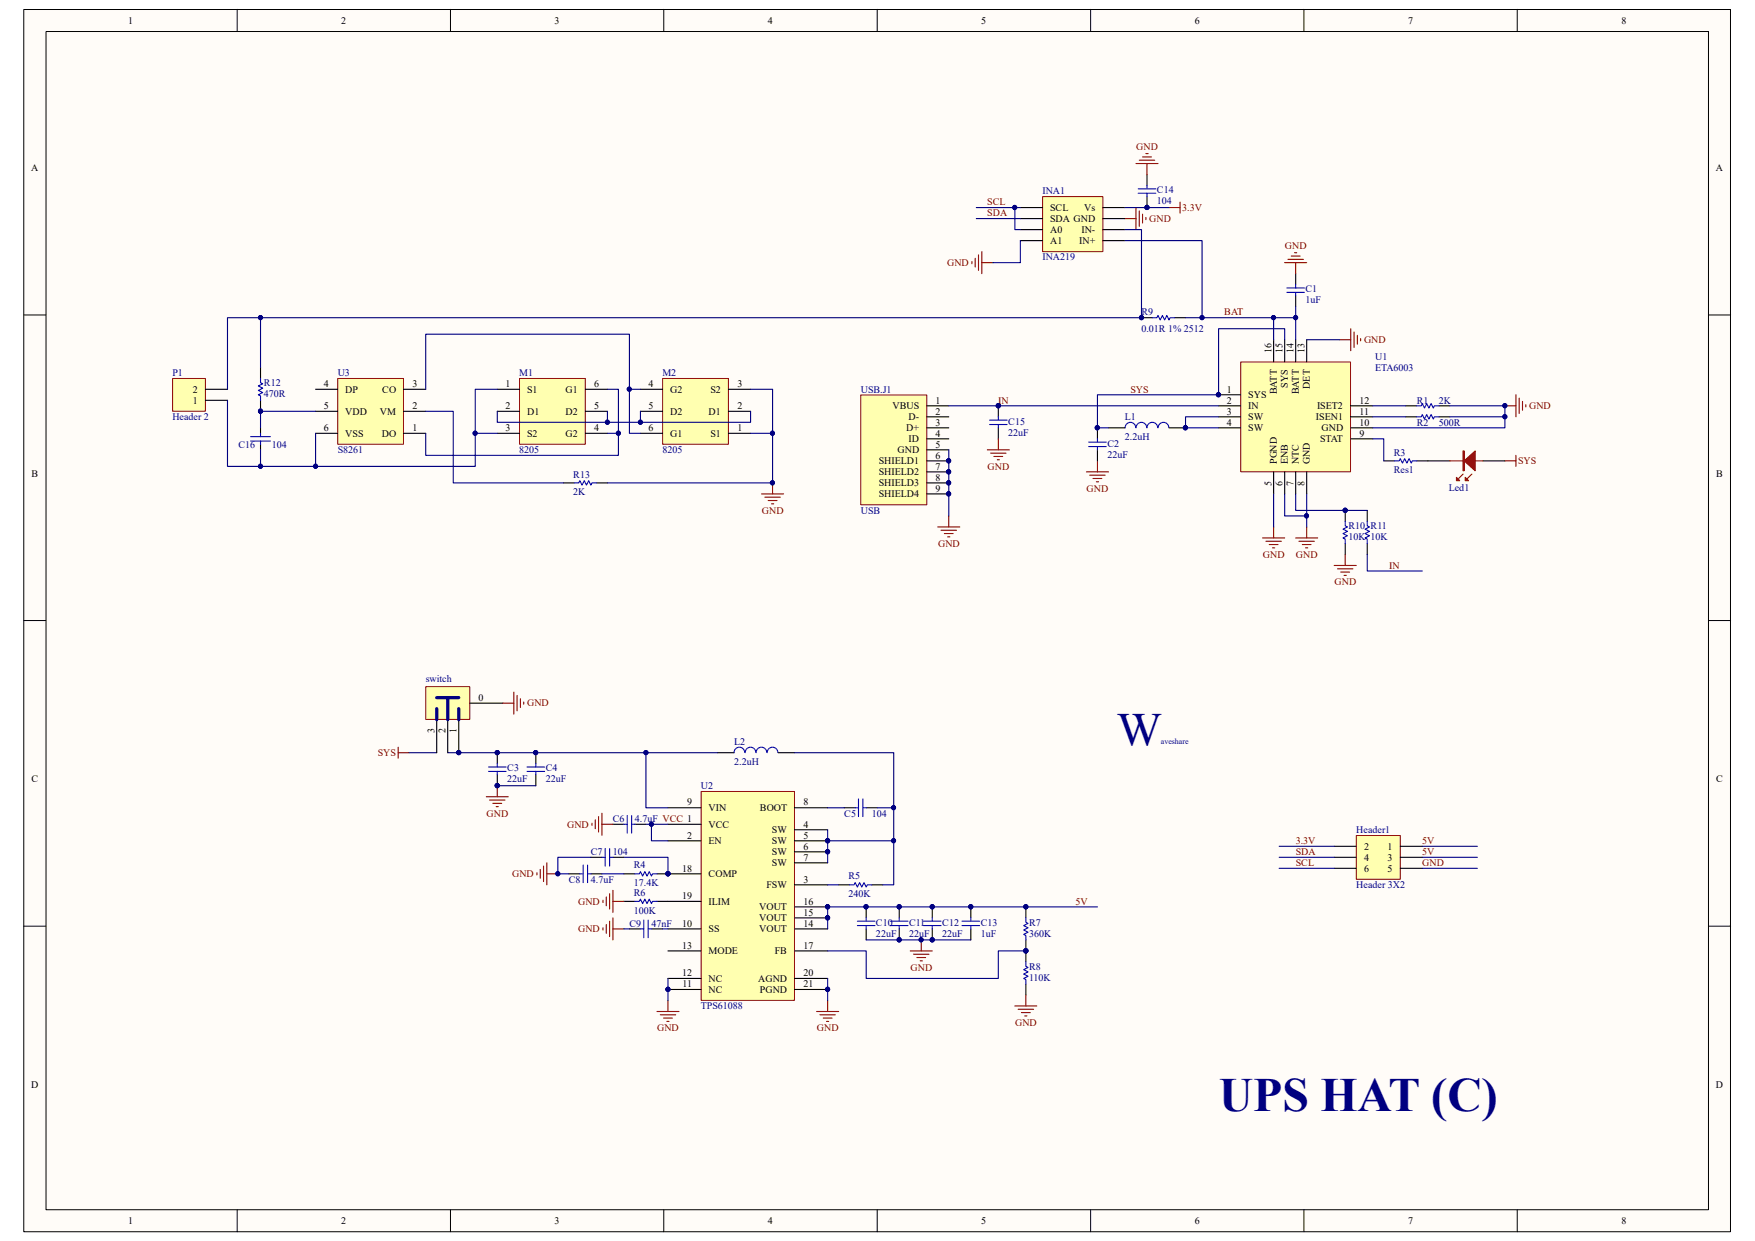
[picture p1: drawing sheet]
<svg xmlns="http://www.w3.org/2000/svg" width="297mm" height="210mm" viewBox="0 0 297 210" stroke-linecap="round" stroke-linejoin="round" font-family="sans-serif">
<path d="M4.1 1.7h288.8v206.7h-288.8z" fill="#fffcf8"/>
<path d="M4 1.6h288.9v206.8h-288.9z" fill="none" stroke="#000" stroke-width=".17"/>
<path d="M7.8 5.4h281.3v199.3h-281.3z" fill="#fffcf8"/>
<g fill="none" stroke="#000" stroke-width=".17">
<path d="M7.8 5.3h281.3v199.4h-281.3zM40.1 1.6v3.7M76.2 1.6v3.7M112.3 1.6v3.7M148.5 1.6v3.7M184.6 1.6v3.7M220.7 1.6v3.7M256.8 1.6v3.7M4 53.3h3.7M289.2 53.3h3.7M4 105h3.7M289.2 105h3.7"/>
<path d="M4 156.7h3.7M289.2 156.7h3.7M40.1 204.7v3.7M76.2 204.7v3.7M112.3 204.7v3.7M148.5 204.7v3.7M184.6 204.7v3.7M220.7 204.7v3.7M256.8 204.7v3.7"/>
</g>
<path d="M210 61.3h18.6v18.5h-18.6z" fill="#ffffb0"/>
<path d="M210 61.3h18.6v18.5h-18.6z" fill="none" stroke="#800000" stroke-width=".17"/>
<g fill="none" stroke="#000" stroke-width=".19">
<path d="M215.5 57.5v3.7M217.4 57.5v3.7M219.3 57.5v3.7M221.1 57.5v3.7M206.2 66.8h3.8M206.2 68.7h3.8M206.2 70.5h3.8M206.2 72.4h3.8M215.5 79.9v3.7M217.4 79.9v3.7M219.3 79.9v3.7M221.1 79.9v3.7"/>
<path d="M228.6 68.7h3.7M228.6 70.5h3.7M228.6 72.4h3.7M228.6 74.3h3.7"/>
</g>
<circle cx="206.2" cy="66.8" r=".35" fill="#000080" stroke="#000080" stroke-width=".17"/>
<path d="M118.7 134h15.8v35.3h-15.8z" fill="#ffffb0"/>
<path d="M118.7 133.9h15.8v35.4h-15.8z" fill="none" stroke="#800000" stroke-width=".17"/>
<g fill="none" stroke="#000" stroke-width=".19">
<path d="M219.3 46.3v1.9M219.3 50v1.9M187.6 72.4h2.8M197.8 72.4h2.8M237.9 68.7h1.9M237.9 70.5h1.9M243.5 68.7h1.9M243.5 70.5h1.9M84.2 127.4v1.8M84.2 131.1v1.9M90.7 127.4v1.8M90.7 131.1v1.9"/>
<path d="M103.7 139.5h1.9M107.5 139.5h1.8M113 139.5h5.6M113 136.7h5.6M121.4 127.4h2.8M131.7 127.4h2.8M134.5 136.7h5.6M142.9 136.7h1.8M146.6 136.7h1.9M96.3 147.9h1.8M100 147.9h1.9M100 145.1h1.9"/>
<path d="M103.7 145.1h1.9M105.6 147.9h1.9M105.6 152.5h1.9M106.5 157.2h1.9M110.2 157.2h1.9M111.2 147.9h7.4M111.2 152.5h7.4M113 142.3h5.6M113 157.2h5.6M134.5 142.3h5.6M134.5 149.7h5.6M134.5 140.4h5.6"/>
<path d="M134.5 144.2h5.6M134.5 146h5.6M134.5 157.2h5.6M134.5 155.3h5.6M134.5 153.5h5.6M141.9 149.7h1.9M146.6 153.5v1.8M146.6 157.2v1.9M147.5 149.7h1.9M152.2 153.5v1.8M152.2 157.2v1.9M157.8 153.5v1.8"/>
<path d="M157.8 157.2v1.9M164.3 153.5v1.8M164.3 157.2v1.9M173.6 153.5v1.8M173.6 159.1v3.7M113 167.4h5.6M113 165.6h5.6M113 160.9h5.6M134.5 167.4h5.6M134.5 165.6h5.6M134.5 160.9h5.6M173.6 166.5v1.9"/>
</g>
<g fill="#000080" stroke="#000080" stroke-width=".17">
<circle cx="140.1" cy="142.3" r=".35"/>
<circle cx="140.1" cy="144.1" r=".35"/>
<circle cx="113" cy="167.4" r=".35"/>
<circle cx="140.1" cy="155.3" r=".35"/>
<circle cx="140.1" cy="153.5" r=".35"/>
<circle cx="113" cy="147.9" r=".35"/>
<circle cx="140.1" cy="167.4" r=".35"/>
<circle cx="84.1" cy="133" r=".35"/>
<circle cx="84.1" cy="127.4" r=".35"/>
<circle cx="90.6" cy="127.4" r=".35"/>
<circle cx="152.2" cy="153.5" r=".35"/>
<circle cx="152.2" cy="159" r=".35"/>
<circle cx="157.8" cy="153.5" r=".35"/>
<circle cx="157.8" cy="159" r=".35"/>
<circle cx="164.3" cy="153.5" r=".35"/>
<circle cx="146.6" cy="153.5" r=".35"/>
<circle cx="155.9" cy="159" r=".35"/>
<circle cx="173.6" cy="153.5" r=".35"/>
<circle cx="173.6" cy="160.9" r=".35"/>
<circle cx="94.4" cy="147.9" r=".35"/>
<circle cx="254.7" cy="68.7" r=".35"/>
<circle cx="200.6" cy="72.4" r=".35"/>
</g>
<g fill="none" stroke="#00f" stroke-width=".19">
<path d="M217.8 48.7h3M217.8 49.5h3M219.3 48.2v.5M219.3 49.5v.5M192.2 72.4a.91 .91 0 0 0-.9-.9 .91 .91 0 0 0-.9 .9M194.1 72.4a.91 .91 0 0 0-.9-.9 .91 .91 0 0 0-.9 .9M195.9 72.4a.91 .91 0 0 0-.9-.9 .91 .91 0 0 0-.9 .9M197.8 72.4a.91 .91 0 0 0-.9-.9 .91 .91 0 0 0-.9 .9M239.8 68.7h.7l.2-.4 .4 .7 .4-.7 .3 .7 .4-.7 .4 .7 .2-.3h.7M239.8 70.5h.7l.2-.3 .4 .7 .4-.7 .3 .7 .4-.7 .4 .7 .2-.4h.7M82.7 129.8h3M82.7 130.5h3"/>
<path d="M84.2 129.2v.6M84.2 130.5v.6M89.2 129.8h3M89.2 130.5h3M90.7 129.2v.6M90.7 130.5v.6M105.6 139.5h.6M106.2 138v3M106.9 138v3M106.9 139.5h.6M126 127.3a.91 .91 0 0 0-.9-.8 .91 .91 0 0 0-.9 .9M127.9 127.3a.91 .91 0 0 0-.9-.8 .91 .91 0 0 0-.9 .9"/>
<path d="M129.8 127.3a.91 .91 0 0 0-1-.8 .91 .91 0 0 0-.8 .9M131.6 127.3a.91 .91 0 0 0-.9-.8 .91 .91 0 0 0-.9 .9M144.7 136.7h.6M145.3 135.2v3M146 135.2v3M146 136.7h.6M98.1 147.9h.6M98.7 146.4v3M99.4 146.4v3M99.4 147.9h.6M101.9 145.1h.5M102.4 143.6v3"/>
<path d="M103.2 143.6v3M103.2 145.1h.5M107.5 147.9h.7l.2-.4 .4 .8 .3-.8 .4 .8 .4-.8 .3 .8 .2-.4h.8M107.5 152.5h.7l.2-.3 .4 .7 .3-.7 .4 .7 .4-.7 .3 .7 .2-.4h.8M108.4 157.2h.5M108.9 155.7v3M109.7 155.7v3M109.7 157.2h.5M143.8 149.7h.7l.2-.3 .4 .7 .4-.7 .3 .7 .4-.7 .4 .7 .2-.4h.7M145.1 156.6h3M145.1 155.9h3M146.6 155.3v.6"/>
<path d="M146.6 156.6v.6M150.7 156.6h3M150.7 155.9h3M152.2 155.3v.6M152.2 156.6v.6M156.3 156.6h3M156.3 155.9h3M157.8 155.3v.6M157.8 156.6v.6M162.8 156.6h3M162.8 155.9h3M164.3 155.3v.6"/>
<path d="M164.3 156.6v.6M173.6 155.3v.8l.4 .2-.8 .3 .8 .4-.8 .4 .8 .4-.8 .3 .4 .2v.8M173.6 162.8v.7l.4 .2-.8 .4 .8 .4-.8 .3 .8 .4-.8 .4 .4 .2v.7"/>
</g>
<g fill="none" stroke="#800000" stroke-width=".19">
<path d="M217.4 44.4h3.7M218 43.9h2.6M218.5 43.3h1.5M219.1 42.8h.4M219.3 44.4v1.9M226.7 57.5h1.9M228.6 55.6v3.8M229.2 56.2v2.6M229.7 56.7v1.5M230.3 57.3v.4M183.9 79.9h3.7M185.7 78v1.9"/>
<path d="M254.7 68.7h1.8M254.7 78h1.8M256.5 66.8v3.7M256.5 77.1v1.8M257.1 67.4v2.6M257.7 67.9v1.5M258.2 68.5v.4M184.4 80.4h2.6M185 81h1.5M185.5 81.5h.4M213.7 91h3.7M214.2 91.6h2.6"/>
<path d="M214.8 92.2h1.5M215.4 92.7h.3M215.5 89.2v1.8M219.3 91h3.7M219.8 91.6h2.6M220.4 92.2h1.5M221 92.7h.3M221.1 89.2v1.8M67.4 126.4v1.9M67.4 127.4h1.8M82.3 134.8h3.7M82.9 135.4h2.6"/>
<path d="M83.4 136h1.5M84 136.5h.3M84.2 133v1.8M100.2 139.3v.4M100.7 138.7v1.5M101.3 138.2v2.6M101.9 137.6v3.8M101.9 139.5h1.8M90.9 147.7v.4M91.4 147.1v1.5M92 146.6v2.6M92.5 146v3.7"/>
<path d="M92.5 147.9h1.9M102 152.4v.3M102 157v.4M102.6 151.8v1.5M102.6 156.5v1.4M103.2 151.2v2.6M103.2 155.9v2.6M103.7 150.7v3.7M103.7 155.3v3.8M103.7 152.5h1.9M103.7 157.2h1.9M155.9 159.1v1.8"/>
<path d="M111.2 171.2h3.7M111.7 171.7h2.7M112.3 172.3h1.5M112.9 172.9h.3M113 169.3v1.9M138.2 171.2h3.7M138.8 171.7h2.6M139.3 172.3h1.5M139.9 172.9h.4M140.1 169.3v1.9M154 160.9h3.8M154.6 161.5h2.6"/>
<path d="M155.2 162h1.5M155.7 162.6h.4M171.8 170.2h3.7M172.3 170.8h2.6M172.9 171.4h1.5M173.4 171.9h.4M173.6 168.4v1.8"/>
</g>
<path d="M145.7 66.9h11.1v18.5h-11.1z" fill="#ffffb0"/>
<path d="M145.7 66.8h11.1v18.6h-11.1z" fill="none" stroke="#800000" stroke-width=".17"/>
<path d="M156.8 68.7h3.8M156.8 70.5h3.8M156.8 72.4h3.8M156.8 74.3h3.8M156.8 76.1h3.8M156.8 78h3.8M156.8 79.9h3.8M156.8 81.7h3.8M156.8 83.6h3.8" fill="none" stroke="#000" stroke-width=".19"/>
<g fill="#000080" stroke="#000080" stroke-width=".17">
<circle cx="160.5" cy="78" r=".35"/>
<circle cx="160.5" cy="79.8" r=".35"/>
<circle cx="160.5" cy="81.7" r=".35"/>
<circle cx="160.5" cy="83.6" r=".35"/>
</g>
<path d="M158.7 89.2h3.7M159.3 89.7h2.6M159.8 90.3h1.5M160.4 90.9h.4M160.6 87.3v1.9" fill="none" stroke="#800000" stroke-width=".19"/>
<path d="M176.5 33.3h10.1v9.3h-10.1z" fill="#ffffb0"/>
<path d="M176.4 33.3h10.2v9.3h-10.2z" fill="none" stroke="#800000" stroke-width=".17"/>
<g fill="none" stroke="#000" stroke-width=".19">
<path d="M172.7 38.9h3.7M172.7 37h3.7M172.7 35.1h3.7M186.7 38.9h3.7M186.7 37h3.7M186.7 35.1h3.7M194.1 29.5v1.9M194.1 33.3v1.8M172.7 40.7h3.7M186.7 40.7h3.7M193.2 53.8h1.8M198.8 53.8h1.8"/>
<path d="M169 68.7v1.8M169 72.4v1.9M185.7 72.4v1.9M185.7 76.1v1.9M241.6 78h3.8M251 78h3.7"/>
</g>
<g fill="none" stroke="#800000" stroke-width=".19">
<path d="M190.4 37h1.9M192.3 35.1v3.8M192.3 27.7h3.7M192.8 35.7v2.6M192.8 27.1h2.6M193.4 36.2v1.5M193.4 26.6h1.5M193.9 36.8v.4M193.9 26h.4M194.1 27.7v1.8M197.8 35.1h1.9M199.7 34.2v1.9"/>
<path d="M164.5 44.3v.3M165 43.7v1.5M165.6 43.1v2.7M166.2 42.6v3.7M166.2 44.4h1.8M167.1 76.1h3.7M167.7 76.7h2.6M168.2 77.2h1.5M168.8 77.8h.3M169 74.3v1.8"/>
</g>
<g fill="#000080" stroke="#000080" stroke-width=".17">
<circle cx="194.1" cy="35.1" r=".35"/>
<circle cx="193.2" cy="53.7" r=".35"/>
<circle cx="168.9" cy="68.7" r=".35"/>
<circle cx="185.7" cy="72.4" r=".35"/>
</g>
<g fill="none" stroke="#00f" stroke-width=".19">
<path d="M192.6 32.7h3M192.6 32h3M194.1 31.4v.6M194.1 32.7v.6M195 53.8h.8l.2-.4 .3 .7 .4-.7 .4 .7 .4-.7 .3 .7 .2-.3h.8M167.5 71.1h2.9M167.5 71.8h2.9M169 70.5v.6M169 71.8v.6M184.2 74.8h3M184.2 75.6h3M185.7 74.3v.5"/>
<path d="M185.7 75.6v.5"/>
</g>
<path d="M245.4 78h5.6M247.6 80.2l-.7 .8M249.1 80.2l-.8 .8" fill="none" stroke="#bf0000" stroke-width=".19"/>
<path d="M247.8 78l1.9-1.7v3.4z" fill="#bf0000"/>
<path d="M247.6 76.3h.2v3.4h-.2zM247.7 76.3v3.4M247.8 78l1.9-1.7v3.4z" fill="none" stroke="#bf0000" stroke-width=".19"/>
<path d="M246.5 80.8l.5 .5h-.5z" fill="#bf0000"/>
<path d="M246.5 80.8l.5 .5h-.5z" fill="none" stroke="#bf0000" stroke-width=".19"/>
<path d="M248 80.8l.5 .5h-.5z" fill="#bf0000"/>
<path d="M248 80.8l.5 .5h-.5z" fill="none" stroke="#bf0000" stroke-width=".19"/>
<path d="M234.2 78h1.8M239.8 78h1.8M227.7 86.4v1.8M227.7 92v1.8M231.4 86.4v1.8M231.4 92v1.8" fill="none" stroke="#000" stroke-width=".19"/>
<path d="M236 78h.8l.2-.4 .3 .8 .4-.8 .4 .8 .4-.8 .3 .8 .2-.4h.8M227.7 88.2v.8l.3 .2-.7 .3 .7 .4-.7 .4 .7 .4-.7 .3 .4 .2v.8M231.4 88.2v.8l.4 .2-.8 .3 .8 .4-.8 .4 .8 .4-.8 .3 .4 .2v.8" fill="none" stroke="#00f" stroke-width=".19"/>
<g fill="#000080" stroke="#000080" stroke-width=".17">
<circle cx="227.6" cy="86.4" r=".35"/>
<circle cx="168.9" cy="68.7" r=".35"/>
</g>
<path d="M225.8 95.7h3.7M226.4 96.3h2.6M226.9 96.8h1.5M227.5 97.4h.3M227.7 93.8v1.9" fill="none" stroke="#800000" stroke-width=".19"/>
<path d="M229.6 141.4h7.4v7.4h-7.4z" fill="#ffffb0"/>
<path d="M229.5 141.4h7.5v7.4h-7.5z" fill="none" stroke="#800000" stroke-width=".17"/>
<path d="M44.1 62.2v1.8M44.1 67.7v1.9M44.1 72.4v.9M44.1 75.2v.9M95.3 81.7h1.9M100.9 81.7h1.9M225.8 143.2h3.7M225.8 145.1h3.7M225.8 146.9h3.7M237 143.2h3.7M237 145.1h3.7M237 146.9h3.7" fill="none" stroke="#000" stroke-width=".19"/>
<path d="M128.9 83.6h3.7M129.4 84.1h2.7M130 84.7h1.5M130.6 85.3h.3M130.7 81.7v1.9" fill="none" stroke="#800000" stroke-width=".19"/>
<g fill="#000080" stroke="#000080" stroke-width=".17">
<circle cx="130.7" cy="81.7" r=".35"/>
<circle cx="44.1" cy="69.6" r=".35"/>
</g>
<path d="M42.4 73.9h3.4M42.4 74.6h3.4M44.1 64v.8l.4 .1-.8 .4 .8 .4-.8 .4 .8 .3-.8 .4 .4 .2v.7M44.1 73.3v.6M44.1 74.6v.6M97.2 81.7h.7l.2-.4 .4 .8 .4-.8 .4 .8 .3-.8 .4 .8 .2-.4h.7" fill="none" stroke="#00f" stroke-width=".19"/>
<path d="M29.3 64.1h5.5v5.5h-5.5z" fill="#ffffb0"/>
<path d="M29.2 64.1h5.6v5.5h-5.6z" fill="none" stroke="#800000" stroke-width=".17"/>
<path d="M34.8 67.7h3.7M34.8 65.9h3.7" fill="none" stroke="#000" stroke-width=".19"/>
<path d="M57.2 64.1h11.1v11.1h-11.1z" fill="#ffffb0"/>
<path d="M57.1 64.1h11.2v11.1h-11.2z" fill="none" stroke="#800000" stroke-width=".17"/>
<path d="M53.4 69.6h3.7M53.4 73.3h3.7M53.4 65.9h3.7M68.3 69.6h3.7M68.3 73.3h3.7M68.3 65.9h3.7" fill="none" stroke="#000" stroke-width=".19"/>
<path d="M88 64.1h11.1v11.1h-11.1z" fill="#ffffb0"/>
<path d="M87.9 64.1h11.2v11.1h-11.2z" fill="none" stroke="#800000" stroke-width=".17"/>
<path d="M84.2 69.6h3.7M84.2 65.9h3.7M84.2 73.3h3.7M99.1 69.6h3.7M99.1 65.9h3.7M99.1 73.3h3.7" fill="none" stroke="#000" stroke-width=".19"/>
<path d="M112.2 64.1h11.1v11.1h-11.1z" fill="#ffffb0"/>
<path d="M112.1 64.1h11.2v11.1h-11.2z" fill="none" stroke="#800000" stroke-width=".17"/>
<path d="M108.4 69.6h3.7M108.4 73.3h3.7M108.4 65.9h3.7M123.3 69.6h3.7M123.3 73.3h3.7M123.3 65.9h3.7" fill="none" stroke="#000" stroke-width=".19"/>
<g fill="none" stroke="#000080" stroke-width=".19">
<path d="M165.2 35.1h7.5M165.2 37h7.5M171.8 35.1v3.8h.9M190.4 35.1h7.4M190.4 38.9h2.8v14.9h-154.7v12.1M44.1 53.8v8.4M172.7 40.7v3.7h-4.7M190.4 40.7h13v13.1M200.6 53.8h14.9M217.4 57.5v-1.9h-11.2v11.2h-20.5v5.6h1.9M219.3 51.9v5.6M219.3 53.8h-3.8v3.7"/>
<path d="M221.1 57.5h5.6M44.1 76.1v2.8M53.4 69.6h-9.3v2.8M53.4 73.3v5.6M72 69.6h4.7v12.1h18.6M72 73.3v3.8h32.7v-3.8M72 65.9v-9.3h34.5v9.3h1.9M80.4 73.3h3.8M84.2 69.6v1.9h42.8v-1.9M84.2 65.9h-3.8v13h-41.9v-11.2M102.8 65.9h1.9v7.4h-1.9M102.8 69.6v1.9"/>
<path d="M106.5 65.9v7.4h1.9M108.4 69.6v1.9M127 65.9h3.7v15.8h-27.9M127 73.3h3.7M160.6 76.1v11.2M160.6 68.7h45.6M206.2 70.5h-5.6v1.9h5.6M232.3 74.3h1.9v3.7M232.3 68.7h5.6M232.3 70.5h5.6M245.4 68.7h9.3v1.8h-9.3M254.7 70.5v1.9h-22.4"/>
<path d="M215.5 83.6v5.6M217.4 83.6v3.7h3.7M219.3 83.6v2.8h12.1M221.1 83.6v5.6M231.4 93.8v2.8h9.3M69.2 127.4h4.7M75.8 127.4h33.5v9.3h3.7M84.2 133h6.5M109.3 139.5h3.7M109.3 127.4h12.1M110.2 139.5v2.8h2.8M140.1 136.7h2.8"/>
<path d="M148.5 136.7h2.8M100 145.1h-5.6v2.8h1.9M101.9 147.9h3.7M105.6 145.1h7.4v2.8M105.6 157.2h.9M112.1 157.2h.9M140.1 140.4v5.6M140.1 142.3h11.2M140.1 149.7h1.8M146.6 159.1h17.7M185.7 153.5h-45.6v3.7M216.5 143.2h9.3"/>
<path d="M216.5 145.1h9.3M216.5 146.9h9.3M240.7 143.2h9.3M240.7 145.1h9.3M240.7 146.9h9.3M113 165.6v3.7M140.1 165.6v3.7M140.1 160.9h6.5v4.7h22.4v-4.7h4.6"/>
</g>
<g fill="#000080" stroke="#000080" stroke-width=".17">
<circle cx="84.1" cy="133" r=".35"/>
<circle cx="113" cy="167.4" r=".35"/>
<circle cx="140.1" cy="167.4" r=".35"/>
<circle cx="140.1" cy="142.3" r=".35"/>
<circle cx="151.2" cy="142.3" r=".35"/>
<circle cx="151.2" cy="136.7" r=".35"/>
<circle cx="140.1" cy="155.3" r=".35"/>
<circle cx="140.1" cy="153.5" r=".35"/>
<circle cx="146.6" cy="153.5" r=".35"/>
<circle cx="152.2" cy="153.5" r=".35"/>
<circle cx="157.8" cy="153.5" r=".35"/>
<circle cx="164.3" cy="153.5" r=".35"/>
<circle cx="173.6" cy="153.5" r=".35"/>
<circle cx="152.2" cy="159" r=".35"/>
<circle cx="155.9" cy="159" r=".35"/>
<circle cx="157.8" cy="159" r=".35"/>
<circle cx="173.6" cy="160.9" r=".35"/>
<circle cx="77.6" cy="127.4" r=".35"/>
<circle cx="84.1" cy="127.4" r=".35"/>
<circle cx="90.6" cy="127.4" r=".35"/>
<circle cx="109.3" cy="127.4" r=".35"/>
<circle cx="113" cy="147.9" r=".35"/>
<circle cx="94.4" cy="147.9" r=".35"/>
<circle cx="110.2" cy="139.5" r=".35"/>
<circle cx="140.1" cy="144.1" r=".35"/>
<circle cx="254.7" cy="70.5" r=".35"/>
<circle cx="254.7" cy="68.7" r=".35"/>
<circle cx="200.6" cy="72.4" r=".35"/>
<circle cx="219.3" cy="53.7" r=".35"/>
<circle cx="215.5" cy="53.7" r=".35"/>
<circle cx="221.1" cy="87.3" r=".35"/>
<circle cx="160.5" cy="78" r=".35"/>
<circle cx="160.5" cy="79.8" r=".35"/>
<circle cx="160.5" cy="81.7" r=".35"/>
<circle cx="160.5" cy="83.6" r=".35"/>
<circle cx="168.9" cy="68.7" r=".35"/>
<circle cx="206.2" cy="66.8" r=".35"/>
<circle cx="185.7" cy="72.4" r=".35"/>
<circle cx="194.1" cy="35.1" r=".35"/>
<circle cx="171.7" cy="35.1" r=".35"/>
<circle cx="203.4" cy="53.7" r=".35"/>
<circle cx="227.6" cy="86.4" r=".35"/>
<circle cx="44.1" cy="53.7" r=".35"/>
<circle cx="44.1" cy="78.9" r=".35"/>
<circle cx="44.1" cy="69.6" r=".35"/>
<circle cx="53.4" cy="78.9" r=".35"/>
<circle cx="80.4" cy="73.3" r=".35"/>
<circle cx="102.8" cy="71.5" r=".35"/>
<circle cx="108.4" cy="71.5" r=".35"/>
<circle cx="104.6" cy="73.3" r=".35"/>
<circle cx="106.5" cy="65.9" r=".35"/>
<circle cx="130.7" cy="73.3" r=".35"/>
<circle cx="130.7" cy="81.7" r=".35"/>
<circle cx="193.2" cy="53.7" r=".35"/>
</g>
<path d="M72.1 116.2h7.4v5.6h-7.4z" fill="#ffffb0"/>
<path d="M72.1 116.2h7.4v5.6h-7.4z" fill="none" stroke="#800000" stroke-width=".17"/>
<path d="M79.5 119h5.6M73.9 121.8v5.6M75.8 121.8v5.6M77.6 121.8v5.6" fill="none" stroke="#000" stroke-width=".19"/>
<g fill="#000080" stroke="#000080" stroke-width=".17">
<circle cx="77.6" cy="127.4" r=".35"/>
<circle cx="151.2" cy="136.7" r=".35"/>
<circle cx="151.2" cy="142.3" r=".35"/>
</g>
<path d="M73.9 118.1h3.7M73.9 119.9v1.9M75.8 118.1v3.7M77.6 119.9v1.9" fill="none" stroke="#0c0087" stroke-width=".56"/>
<path d="M85.1 119h1.9M87 117.1v3.8M87.5 117.7v2.6M88.1 118.2v1.5M88.6 118.8v.4" fill="none" stroke="#800000" stroke-width=".19"/>
<path d="M134.5 127.4h16.8v22.3h-1.9" fill="none" stroke="#000080" stroke-width=".19"/>
<g font-size="8.1" fill="#000080">
<text x="189" y="126.3">W</text>
<text x="206.2" y="188">UPS HAT (C)</text>
</g>
<g font-size="1.7">
<text x="21.7" y="4">1</text>
<text x="57.7" y="4">2</text>
<text x="93.9" y="4">3</text>
<text x="130" y="4">4</text>
<text x="166.1" y="4">5</text>
<text x="202.2" y="4">6</text>
<text x="238.3" y="4">7</text>
<text x="274.4" y="4">8</text>
<text x="5.3" y="29">A</text>
<text x="290.4" y="29">A</text>
<text x="177.7" y="35.7">SCL</text>
<text x="183.5" y="35.7">Vs</text>
<text x="177.7" y="41.3">A1</text>
<text x="177.7" y="39.4">A0</text>
<text x="177.7" y="37.5">SDA GND</text>
<text x="182.6" y="41.3">IN+</text>
<text x="183" y="39.4">IN-</text>
<text x="215.2" y="59.7" transform="rotate(-90 215.2 59.7)">16</text>
<text x="217" y="59.7" transform="rotate(-90 217 59.7)">15</text>
<text x="218.9" y="59.7" transform="rotate(-90 218.9 59.7)">14</text>
<text x="220.8" y="59.7" transform="rotate(-90 220.8 59.7)">13</text>
<text x="54.8" y="65.5">4</text>
<text x="69.8" y="65.5">3</text>
<text x="85.6" y="65.5">1</text>
<text x="100.5" y="65.5">6</text>
<text x="109.8" y="65.5">4</text>
<text x="124.8" y="65.5">3</text>
<text x="218" y="65.6" transform="rotate(-90 218 65.6)">SYS</text>
<text x="221.7" y="65.8" transform="rotate(-90 221.7 65.8)">DET</text>
<text x="32.6" y="68.3">1</text>
<text x="32.6" y="66.5">2</text>
<text x="54.8" y="69.3">5</text>
<text x="58.4" y="70.2">VDD</text>
<text x="58.4" y="66.5">DP</text>
<text x="64.3" y="70.2">VM</text>
<text x="64.7" y="66.5">CO</text>
<text x="69.8" y="69.3">2</text>
<text x="85.6" y="69.3">2</text>
<text x="89.2" y="66.5">S1</text>
<text x="89.2" y="70.2">D1</text>
<text x="95.7" y="70.2">D2</text>
<text x="95.7" y="66.5">G1</text>
<text x="100.5" y="69.3">5</text>
<text x="109.8" y="69.3">5</text>
<text x="113.4" y="70.2">D2</text>
<text x="113.4" y="66.5">G2</text>
<text x="119.9" y="70.2">D1</text>
<text x="120.2" y="66.5">S2</text>
<text x="124.8" y="69.3">2</text>
<text x="151" y="69.3">VBUS</text>
<text x="153.8" y="71.1">D-</text>
<text x="158.3" y="68.3">1</text>
<text x="158.3" y="70.2">2</text>
<text x="207.6" y="66.5">1</text>
<text x="207.6" y="68.3">2</text>
<text x="207.6" y="70.2">3</text>
<text x="211.2" y="67.4">SYS</text>
<text x="211.2" y="69.3">IN</text>
<text x="211.2" y="71.1">SW</text>
<text x="216.1" y="66.7" transform="rotate(-90 216.1 66.7)">BATT</text>
<text x="219.8" y="66.7" transform="rotate(-90 219.8 66.7)">BATT</text>
<text x="222.7" y="71.1">ISEN1</text>
<text x="222.9" y="69.3">ISET2</text>
<text x="230.1" y="70.2">11</text>
<text x="230.1" y="68.3">12</text>
<text x="54.8" y="73">6</text>
<text x="58.4" y="73.9">VSS</text>
<text x="64.6" y="73.9">DO</text>
<text x="69.8" y="73">1</text>
<text x="85.6" y="73">3</text>
<text x="89.2" y="73.9">S2</text>
<text x="95.7" y="73.9">G2</text>
<text x="100.5" y="73">4</text>
<text x="109.8" y="73">6</text>
<text x="113.4" y="73.9">G1</text>
<text x="120.2" y="73.9">S1</text>
<text x="124.8" y="73">1</text>
<text x="151.9" y="76.7">GND</text>
<text x="153.4" y="73">D+</text>
<text x="153.8" y="74.8">ID</text>
<text x="158.3" y="72.1">3</text>
<text x="158.3" y="73.9">4</text>
<text x="158.3" y="75.8">5</text>
<text x="158.3" y="77.6">6</text>
<text x="207.6" y="72.1">4</text>
<text x="211.2" y="73">SW</text>
<text x="223.4" y="74.8">STAT</text>
<text x="223.6" y="73">GND</text>
<text x="230.1" y="73.9">9</text>
<text x="230.1" y="72.1">10</text>
<text x="5.3" y="80.6">B</text>
<text x="148.7" y="78.6">SHIELD1</text>
<text x="148.7" y="80.4">SHIELD2</text>
<text x="148.7" y="82.3">SHIELD3</text>
<text x="158.3" y="79.5">7</text>
<text x="158.3" y="81.4">8</text>
<text x="158.3" y="83.2">9</text>
<text x="215.2" y="82.2" transform="rotate(-90 215.2 82.2)">5</text>
<text x="216.1" y="78.6" transform="rotate(-90 216.1 78.6)">PGND</text>
<text x="217" y="82.2" transform="rotate(-90 217 82.2)">6</text>
<text x="218" y="78.6" transform="rotate(-90 218 78.6)">ENB</text>
<text x="218.9" y="82.2" transform="rotate(-90 218.9 82.2)">7</text>
<text x="219.8" y="78.6" transform="rotate(-90 219.8 78.6)">NTC</text>
<text x="220.8" y="82.2" transform="rotate(-90 220.8 82.2)">8</text>
<text x="221.7" y="78.6" transform="rotate(-90 221.7 78.6)">GND</text>
<text x="290.4" y="80.6">B</text>
<text x="148.7" y="84.2">SHIELD4</text>
<text x="81" y="118.6">0</text>
<text x="73.5" y="124.1" transform="rotate(-90 73.5 124.1)">3</text>
<text x="75.4" y="124.1" transform="rotate(-90 75.4 124.1)">2</text>
<text x="77.3" y="124.1" transform="rotate(-90 77.3 124.1)">1</text>
<text x="5.3" y="132.4">C</text>
<text x="116.3" y="136.3">9</text>
<text x="119.9" y="137.3">VIN</text>
<text x="128.6" y="137.3">BOOT</text>
<text x="136" y="136.3">8</text>
<text x="290.4" y="132.4">C</text>
<text x="116.3" y="141.9">2</text>
<text x="119.9" y="140.1">VCC</text>
<text x="119.9" y="142.9">EN</text>
<text x="130.6" y="141">SW</text>
<text x="130.6" y="142.9">SW</text>
<text x="136" y="140.1">4</text>
<text x="136" y="141.9">5</text>
<text x="136" y="143.8">6</text>
<text x="230.8" y="143.8">2</text>
<text x="234.8" y="143.8">1</text>
<text x="115.4" y="147.5">18</text>
<text x="119.9" y="148.5">COMP</text>
<text x="130.6" y="144.7">SW</text>
<text x="130.6" y="146.6">SW</text>
<text x="136" y="149.4">3</text>
<text x="136" y="145.7">7</text>
<text x="230.8" y="145.7">4</text>
<text x="230.8" y="147.5">6</text>
<text x="234.8" y="145.7">3</text>
<text x="234.8" y="147.5">5</text>
<text x="115.4" y="152.2">19</text>
<text x="119.9" y="153.1">ILIM</text>
<text x="128.5" y="155.9">VOUT</text>
<text x="128.5" y="154.1">VOUT</text>
<text x="129.7" y="150.3">FSW</text>
<text x="136" y="155">15</text>
<text x="136" y="153.1">16</text>
<text x="115.4" y="156.8">10</text>
<text x="115.4" y="160.6">13</text>
<text x="119.9" y="157.8">SS</text>
<text x="119.9" y="161.5">MODE</text>
<text x="128.5" y="157.8">VOUT</text>
<text x="131.1" y="161.5">FB</text>
<text x="136" y="156.8">14</text>
<text x="136" y="160.6">17</text>
<text x="115.4" y="165.2">12</text>
<text x="115.5" y="167.1">11</text>
<text x="119.9" y="166.2">NC</text>
<text x="128.3" y="166.2">AGND</text>
<text x="136" y="165.2">20</text>
<text x="136" y="167.1">21</text>
<text x="119.9" y="168">NC</text>
<text x="128.6" y="168">PGND</text>
<text x="5.3" y="184.1">D</text>
<text x="290.4" y="184.1">D</text>
<text x="21.7" y="207.1">1</text>
<text x="57.7" y="207.1">2</text>
<text x="93.9" y="207.1">3</text>
<text x="130" y="207.1">4</text>
<text x="166.1" y="207.1">5</text>
<text x="202.2" y="207.1">6</text>
<text x="238.3" y="207.1">7</text>
<text x="274.4" y="207.1">8</text>
</g>
<g font-size="1.7" fill="#800000">
<text x="192.3" y="25.4">GND</text>
<text x="167.1" y="34.8">SCL</text>
<text x="200.1" y="35.7">3.3V</text>
<text x="167.1" y="36.6">SDA</text>
<text x="194.5" y="37.5">GND</text>
<text x="160.3" y="45">GND</text>
<text x="217.5" y="42.2">GND</text>
<text x="207.2" y="53.4">BAT</text>
<text x="230.8" y="58.1">GND</text>
<text x="169" y="68.3">IN</text>
<text x="191.3" y="66.5">SYS</text>
<text x="258.8" y="69.3">GND</text>
<text x="167.1" y="79.5">GND</text>
<text x="183.9" y="83.2">GND</text>
<text x="256.9" y="78.6">SYS</text>
<text x="128.9" y="87">GND</text>
<text x="158.7" y="92.5">GND</text>
<text x="213.7" y="94.4">GND</text>
<text x="219.3" y="94.4">GND</text>
<text x="225.8" y="99.1">GND</text>
<text x="235.1" y="96.3">IN</text>
<text x="89.2" y="119.5">GND</text>
<text x="63.9" y="127.9">SYS</text>
<text x="82.3" y="138.2">GND</text>
<text x="96" y="140.1">GND</text>
<text x="219.3" y="142.9">3.3V</text>
<text x="240.7" y="142.9">5V</text>
<text x="86.7" y="148.5">GND</text>
<text x="219.3" y="144.7">SDA</text>
<text x="219.3" y="146.6">SCL</text>
<text x="240.7" y="144.7">5V</text>
<text x="240.7" y="146.6">GND</text>
<text x="97.8" y="153.1">GND</text>
<text x="182" y="153.1">5V</text>
<text x="97.8" y="157.8">GND</text>
<text x="154.1" y="164.3">GND</text>
<text x="171.8" y="173.6">GND</text>
<text x="111.2" y="174.5">GND</text>
<text x="138.3" y="174.5">GND</text>
</g>
<g font-size="1.7" fill="#000080">
<text x="176.4" y="32.9">INA1</text>
<text x="195.8" y="32.7">C14</text>
<text x="195.8" y="34.6">104</text>
<text x="176.4" y="44.1">INA219</text>
<text x="193.2" y="53.4">R9</text>
<text x="220.9" y="49.5">C1</text>
<text x="220.9" y="51.4">1uF</text>
<text x="193.2" y="56.2">0.01R 1% 2512</text>
<text x="29.2" y="63.7">P1</text>
<text x="44.7" y="65.3">R12</text>
<text x="57.1" y="63.7">U3</text>
<text x="87.9" y="63.7">M1</text>
<text x="112.1" y="63.7">M2</text>
<text x="232.7" y="60.9">U1</text>
<text x="232.7" y="62.7">ETA6003</text>
<text x="29.2" y="71.1">Header 2</text>
<text x="44.7" y="67.2">470R</text>
<text x="145.7" y="66.5">USB.J1</text>
<text x="170.6" y="71.8">C15</text>
<text x="190.4" y="71.1">L1</text>
<text x="239.8" y="68.3">R1</text>
<text x="243.5" y="68.3">2K</text>
<text x="40.3" y="75.8">C16</text>
<text x="46" y="75.8">104</text>
<text x="57.1" y="76.7">S8261</text>
<text x="87.9" y="76.7">8205</text>
<text x="112.1" y="76.7">8205</text>
<text x="170.6" y="73.7">22uF</text>
<text x="187.4" y="75.6">C2</text>
<text x="187.4" y="77.4">22uF</text>
<text x="190.4" y="74.5">2.2uH</text>
<text x="235.9" y="77.1">R3</text>
<text x="239.8" y="72.1">R2</text>
<text x="243.5" y="72.1">500R</text>
<text x="97" y="80.8">R13</text>
<text x="97" y="83.8">2K</text>
<text x="235.9" y="80.1">Res1</text>
<text x="245.2" y="83">Led1</text>
<text x="145.7" y="87">USB</text>
<text x="228.2" y="89.6">R10 R11</text>
<text x="228.2" y="91.4">10K 10K</text>
<text x="72.1" y="115.4">switch</text>
<text x="85.9" y="130.6">C3</text>
<text x="92.4" y="130.6">C4</text>
<text x="124.2" y="126.1">L2</text>
<text x="124.2" y="129.5">2.2uH</text>
<text x="85.9" y="132.4">22uF</text>
<text x="92.4" y="132.4">22uF</text>
<text x="118.6" y="133.5">U2</text>
<text x="103.7" y="139.1">C6</text>
<text x="107.4" y="139.1">4.7uF VCC 1</text>
<text x="142.9" y="138.2">C5</text>
<text x="147.5" y="138.2">104</text>
<text x="229.5" y="141">Header1</text>
<text x="96.3" y="149.4">C8</text>
<text x="100" y="149.4">4.7uF</text>
<text x="100" y="144.7">C7</text>
<text x="103.7" y="144.7">104</text>
<text x="107.3" y="146.9">R4</text>
<text x="107.3" y="149.9">17.4K</text>
<text x="143.6" y="148.8">R5</text>
<text x="107.3" y="151.6">R6</text>
<text x="107.3" y="154.6">100K</text>
<text x="143.6" y="151.8">240K</text>
<text x="229.5" y="150.3">Header 3X2</text>
<text x="106.5" y="156.8">C9</text>
<text x="110.2" y="156.8">47nF</text>
<text x="148.3" y="156.6">C10</text>
<text x="148.3" y="158.5">22uF</text>
<text x="153.8" y="156.6">C11</text>
<text x="153.8" y="158.5">22uF</text>
<text x="159.5" y="156.6">C12</text>
<text x="159.5" y="158.5">22uF</text>
<text x="166" y="156.6">C13</text>
<text x="166" y="158.5">1uF</text>
<text x="174.2" y="156.6">R7</text>
<text x="174.2" y="158.5">360K</text>
<text x="174.2" y="164.1">R8</text>
<text x="174.2" y="165.9">110K</text>
<text x="118.6" y="170.8">TPS61088</text>
</g>
<text font-size="1.4" fill="#000080" x="196.5" y="125.9">aveshare</text>
</svg>
